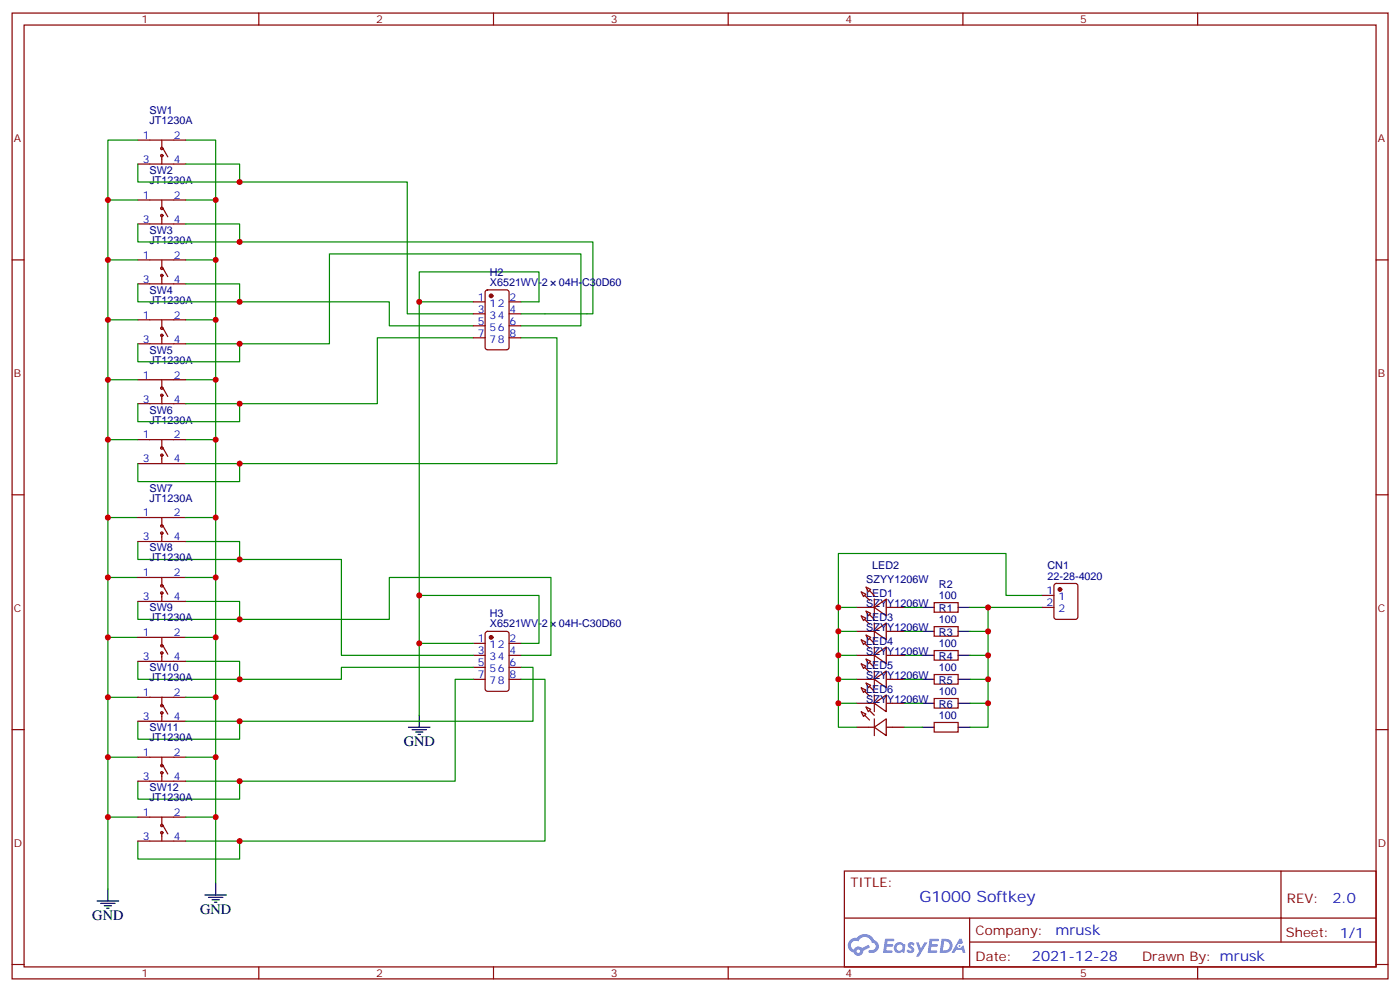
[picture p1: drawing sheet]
<svg xmlns="http://www.w3.org/2000/svg" width="412mm" height="292mm" viewBox="0 0 412 292" stroke-linecap="round" stroke-linejoin="round" font-family="sans-serif">
<g fill="none" stroke="#870000" stroke-width=".35">
<path d="M3.6 3.8h405.3v284.4h-405.3zM7.1 7.4h398.3v277.3h-398.3zM76.2 3.8v3.6M145.4 3.8v3.6M214.5 3.8v3.6M283.7 3.8v3.6M352.8 3.8v3.6M3.6 76.5h3.5M405.4 76.5h3.5M3.6 145.7h3.5M405.4 145.7h3.5M3.6 214.8h3.5"/>
<path d="M405.4 214.8h3.5M248.7 256.4h156.7v28.3h-156.7zM377.4 256.5v20.8M248.8 270.3h156.4M285.7 277.3h119.5M285.7 270.3v14.1M3.6 284h3.5M76.2 284.7v3.5M145.4 284.7v3.5M214.5 284.7v3.5M283.7 284.7v3.5M352.8 284.7v3.5"/>
<path d="M405.4 284h3.5"/>
</g>
<g fill="#5487ff">
<path d="M267.7 277.6a1.22 1.22 0 0 1 1.7 .3l-.3 .6a.47 .47 0 0 0-.4-.5 .47 .47 0 0 0-.5 .2l.2 .3a1.14 1.14 0 0 1 .7 1.7 1.14 1.14 0 0 1-1.9 0l-.2-.2 .5-.5 .7 .4a.29 .29 0 0 0 .4-.3 .29 .29 0 0 0-.3-.3 1.04 1.04 0 0 1-.6-1.7z"/>
<path d="M260.7 276.4h2.4l.3 .1-.1 .5-1.8 .1-.2 .9h1.6l.3 .3-.4 .4h-1.6l-.1 1.1h1.7l.2 .4-.2 .3h-2.7z"/>
<path d="M273.9 276.4h2.3l.4 .1-.2 .5-1.8 .1-.1 .9h1.5l.3 .3-.4 .4h-1.5l-.2 1.1h1.7l.2 .4-.2 .3h-2.6z"/>
<path d="M282.6 276.4h.7l.4 1.2-.6 .3a.69 .69 0 0 0-1.1 .3 .69 .69 0 0 0 .5 1 .69 .69 0 0 0 .9-.6l.4-.3 .6 2.2h-.8l-.2-.9h-1.7l-.5 .9h-.9z"/>
<path d="M269.9 277.4h.7l.7 1.9 1.1-1.9h.8l-2.5 4.2h-.9l1-1.5z"/>
<path d="M277.4 276.4l-.6 4.1h1.4a2.11 2.11 0 0 0 2.4-2.1 2.11 2.11 0 0 0-2.5-2zM278.1 277.1a1.39 1.39 0 0 1 1.7 1.4 1.39 1.39 0 0 1-1.8 1.3h-.2z"/>
<path d="M263.7 278a1.54 1.54 0 0 0 0 2.1 1.54 1.54 0 0 0 2.1 .2l.6 .2 .3-2.3-.1-.2-.5-.1a1.49 1.49 0 0 0-2.4 .1zM264 279a.95 .95 0 0 1 1.9 0 .95 .95 0 0 1-1.9 0z"/>
<path d="M250.4 276.7a2.18 2.18 0 0 0 1.1 3.8 1.44 1.44 0 0 0 1.7 .9 1.44 1.44 0 0 0 1.1-1.5l2-1-.4-.7-1.9 .9a1.47 1.47 0 0 0-2.5 .5 1.39 1.39 0 0 1-.6-2 1.39 1.39 0 0 1 2-.5 2.12 2.12 0 0 1 2.1-1.3 2.12 2.12 0 0 1 1.9 1.7 1.14 1.14 0 0 1 1.1 1.4 1.14 1.14 0 0 1-1.6 .8 .43 .43 0 0 0-.6 .3 .43 .43 0 0 0 .4 .5 1.98 1.98 0 0 0 2.6-1.2 1.98 1.98 0 0 0-1.3-2.5 3.1 3.1 0 0 0-5.2-.7l-.9 .1zM252.3 280a.55 .55 0 0 1 1.1 0 .55 .55 0 0 1-1.1 0z"/>
<circle cx="282.7" cy="278.5" r=".26"/>
</g>
<g fill="none" stroke="#008700" stroke-width=".35">
<path d="M31.8 58.9h8.8M40.6 48.3v5.3h30v-5.3h-15.9M40.6 41.2h-8.8v111.2M54.7 41.2h8.8v35.3M54.7 58.9h8.8M70.6 53.6h49.4v38.8h19.4M31.8 76.5h8.8M40.6 65.9v5.3h134.1v21.2h-21.2M54.7 76.5h8.8v75.9M54.7 65.9h15.9v5.3M31.8 94.2h8.8M40.6 83.6v5.3h30v-5.3h-15.9"/>
<path d="M54.7 94.2h8.8M70.6 88.9h44.1v7h24.7M123.5 88.9v-8.9h35.3v8.9h-5.3M139.4 88.9h-15.9v121.7M139.4 99.4h-28.2v19.5h-40.6M153.5 95.9h17.6v-21.1h-74.1v26.4h-42.3M153.5 99.4h10.6v37.1h-109.4M31.8 111.8h8.8M40.6 101.2v5.3h30v-5.3M40.6 118.9v5.2h30v-5.2h-15.9M54.7 111.8h8.8M31.8 129.4h8.8"/>
<path d="M40.6 136.5v5.3h30v-5.3M54.7 129.4h8.8M40.6 159.4v5.3h30v-5.3h-15.9M40.6 152.4h-8.8v109.3M54.7 152.4h8.8v35.2M31.8 170h8.8M40.6 177.1v5.3h30v-5.3h-15.9M54.7 170h8.8M70.6 164.7h30v28.2h38.8M123.5 175.3h35.3v14.1h-5.3M247 178.8h5.3M266.4 178.8h5.3"/>
<path d="M285.8 178.8h21.2M291.1 178.8v7.1h-5.3M307 175.3h-10.6v-12.4h-49.4v23h5.3M31.8 187.6h8.8M40.6 194.7v5.3h30v-5.3h-15.9M54.7 187.6h8.8v72.4M70.6 182.4h44.1v-12.4h47.6v22.9h-8.8M123.5 189.4h15.9M139.4 196.5h-38.8v3.5h-30M139.4 200h-5.3v30h-63.5M153.5 196.5h3.5v15.8h-86.4v5.3h-30v-5.3M153.5 200h7v47.6h-89.9"/>
<path d="M247 185.9v7h5.3M247 192.9v21.2h5.3M247 200h5.3M266.4 185.9h5.3M266.4 192.9h5.3M266.4 200h5.3M291.1 185.9v7h-5.3M291.1 192.9v7.1h-5.3M291.1 200v7h-5.3M31.8 205.3h8.8M54.7 205.3h8.8M54.7 212.3h15.9"/>
<path d="M247 207h5.3M266.4 207h5.3M266.4 214.1h5.3M291.1 207v7.1h-5.3M31.8 222.9h8.8M40.6 230v5.3h30v-5.3h-15.9M54.7 222.9h8.8M31.8 240.6h8.8M40.6 247.6v5.3h30v-5.3h-15.9M54.7 240.6h8.8"/>
</g>
<g fill="none" stroke="#870000" stroke-width=".35">
<path d="M40.6 58.9h14.1M40.6 41.2h14.1M40.6 48.3h14.1M47.7 41.2v2.5M47.7 45.8v2.5M47.7 58.9v2.4M48 43.7l1.4 2.5M40.6 76.5h14.1M40.6 65.9h14.1M47.7 63.5v2.4M47.7 76.5v2.5M48 79l1.4 2.5"/>
<path d="M48 61.3l1.4 2.5M40.6 94.2h14.1M40.6 83.6h14.1M47.7 81.1v2.5M47.7 94.2v2.4M47.7 98.7v2.5M48 96.6l1.4 2.5M139.4 88.9h3.5M139.4 99.4h3.5M139.4 92.4h3.5M139.4 95.9h3.5M143.1 85.5l.5-.2h5.7l.6 .5 .1 16.5-.5 .6-5.9 .1-.6-.5-.1-16.5z"/>
<path d="M150 88.9h3.5M150 99.4h3.5M150 92.4h3.5M150 95.9h3.5M40.6 111.8h14.1M40.6 118.9h14.1M40.6 101.2h14.1M47.7 111.8v2.5M47.7 116.4v2.5M48 114.3l1.4 2.4M40.6 129.4h14.1M40.6 136.5h14.1"/>
<path d="M47.7 129.4v2.5M47.7 134v2.5M48 131.9l1.4 2.5M40.6 152.4h14.1M40.6 159.4h14.1M47.7 152.4v2.4M47.7 157v2.4M48 154.8l1.4 2.5M40.6 170h14.1M40.6 177.1h14.1M47.7 170v2.5M47.7 174.6v2.5"/>
<path d="M48 172.5l1.4 2.4M252.3 178.8h5.3M253.7 174.2l1.4 .7-.7 .7zM255.1 179.9l1.4 .7-.7 .7zM255.1 172.8l1.4 .7-.7 .7zM257.6 178.8l3.5-2.4v4.9zM257.6 176.4v4.9M261.1 178.8h5.3M275.2 177.4h7.1v2.8h-7.1zM307 175.3h3.5M307 178.8h3.5M310.7 172l.5-.2h5.6l.7 .4v9.4l-.4 .7-5.9 .1-.7-.5v-9.4z"/>
<path d="M40.6 187.6h14.1M40.6 194.7h14.1M47.7 187.6v2.5M47.7 192.2v2.5M48 190.1l1.4 2.5M139.4 192.9h3.5M139.4 200h3.5M139.4 189.4h3.5M139.4 196.5h3.5M143.1 186.1l.5-.2h5.7l.6 .4 .1 16.5-.5 .7h-5.9l-.6-.4-.1-16.5zM150 192.9h3.5M150 200h3.5"/>
<path d="M150 189.4h3.5M150 196.5h3.5M252.3 185.9h5.3M252.3 192.9h5.3M252.3 200h5.3M253.7 181.3l1.4 .7-.7 .7zM253.7 188.3l1.4 .8-.7 .7zM253.7 195.4l1.4 .7-.7 .7zM255.1 186.9l1.4 .7-.7 .7zM255.1 194l1.4 .7-.7 .7zM257.6 185.9l3.5-2.5v4.9zM257.6 192.9l3.5-2.4v4.9z"/>
<path d="M257.6 200l3.5-2.5v5zM257.6 183.4v4.9M257.6 190.5v4.9M257.6 197.5v5M261.1 185.9h5.3M261.1 192.9h5.3M261.1 200h5.3M275.2 184.5h7.1v2.8h-7.1zM275.2 191.5h7.1v2.8h-7.1zM275.2 198.6h7.1v2.8h-7.1zM40.6 205.3h14.1M40.6 212.3h14.1"/>
<path d="M47.7 205.3v2.5M47.7 209.9v2.4M48 207.8l1.4 2.4M252.3 207h5.3M252.3 214.1h5.3M253.7 202.5l1.4 .7-.7 .7zM253.7 209.5l1.4 .7-.7 .7zM255.1 201l1.4 .8-.7 .7zM255.1 208.1l1.4 .7-.7 .7zM257.6 207l3.5-2.4v4.9zM257.6 214.1l3.5-2.5v5zM257.6 204.6v4.9"/>
<path d="M257.6 211.6v5M261.1 207h5.3M261.1 214.1h5.3M275.2 205.6h7.1v2.9h-7.1zM275.2 212.7h7.1v2.8h-7.1zM40.6 222.9h14.1M40.6 230h14.1M47.7 222.9v2.5M47.7 227.5v2.5M48 225.4l1.4 2.5M40.6 240.6h14.1M40.6 247.6h14.1"/>
<path d="M47.7 240.6v2.4M47.7 245.1v2.5M48 243l1.4 2.5"/>
<circle cx="47.7" cy="43.7" r=".35"/>
<circle cx="47.7" cy="45.8" r=".35"/>
<circle cx="47.7" cy="61.3" r=".35"/>
<circle cx="47.7" cy="63.5" r=".35"/>
<circle cx="47.7" cy="79" r=".35"/>
<circle cx="47.7" cy="98.7" r=".35"/>
<circle cx="47.7" cy="81.1" r=".35"/>
<circle cx="47.7" cy="96.6" r=".35"/>
<circle cx="47.7" cy="114.3" r=".35"/>
<circle cx="47.7" cy="116.4" r=".35"/>
<circle cx="47.7" cy="131.9" r=".35"/>
<circle cx="47.7" cy="134" r=".35"/>
<circle cx="47.7" cy="157" r=".35"/>
<circle cx="47.7" cy="154.8" r=".35"/>
<circle cx="47.7" cy="174.6" r=".35"/>
<circle cx="47.7" cy="172.5" r=".35"/>
<circle cx="47.7" cy="192.2" r=".35"/>
<circle cx="47.7" cy="190.1" r=".35"/>
<circle cx="47.7" cy="207.8" r=".35"/>
<circle cx="47.7" cy="209.9" r=".35"/>
<circle cx="47.7" cy="227.5" r=".35"/>
<circle cx="47.7" cy="225.4" r=".35"/>
<circle cx="47.7" cy="245.1" r=".35"/>
<circle cx="47.7" cy="243" r=".35"/>
</g>
<g fill="none" stroke="#000" stroke-width=".35">
<path d="M271.7 178.8h3.5M282.3 178.8h3.5M271.7 185.9h3.5M271.7 192.9h3.5M271.7 200h3.5M282.3 185.9h3.5M282.3 192.9h3.5M282.3 200h3.5M120.3 214.1h6.4M121.4 214.8h4.2M122.4 215.5h2.2M123.2 216.2h.7"/>
<path d="M123.5 210.6v3.5M271.7 214.1h3.5M271.7 207h3.5M282.3 214.1h3.5M282.3 207h3.5M63.5 260v3.5M28.6 265.3h6.4M29.7 266h4.2M30.7 266.7h2.1M31.4 267.4h.7M31.8 261.7v3.6M60.4 263.5h6.3"/>
<path d="M61.4 264.2h4.3M62.5 264.9h2.1M63.2 265.6h.7"/>
</g>
<g fill="#870000" stroke="#870000" stroke-width=".35">
<path d="M254.7 182.4l1.5 1.4z"/>
<path d="M256.2 180.9l1.4 1.5z"/>
<path d="M254.7 175.3l1.5 1.4z"/>
<path d="M256.2 173.9l1.4 1.4z"/>
<path d="M254.7 189.4l1.5 1.4z"/>
<path d="M256.2 188l1.4 1.4z"/>
<path d="M254.7 196.5l1.5 1.4z"/>
<path d="M256.2 195.1l1.4 1.4z"/>
<path d="M254.7 203.5l1.5 1.4z"/>
<path d="M256.2 202.1l1.4 1.4z"/>
<path d="M254.7 210.6l1.5 1.4z"/>
<path d="M256.2 209.2l1.4 1.4z"/>
<circle cx="312.2" cy="173.5" r=".53"/>
<circle cx="144.7" cy="87.1" r=".53"/>
<circle cx="144.7" cy="187.6" r=".53"/>
</g>
<g fill="#c00">
<circle cx="63.5" cy="129.4" r=".88"/>
<circle cx="63.5" cy="111.8" r=".88"/>
<circle cx="63.5" cy="94.2" r=".88"/>
<circle cx="63.5" cy="58.9" r=".88"/>
<circle cx="63.5" cy="76.5" r=".88"/>
<circle cx="70.6" cy="101.2" r=".88"/>
<circle cx="70.6" cy="71.2" r=".88"/>
<circle cx="70.6" cy="88.9" r=".88"/>
<circle cx="70.6" cy="118.9" r=".88"/>
<circle cx="70.6" cy="53.6" r=".88"/>
<circle cx="291.1" cy="178.8" r=".88"/>
<circle cx="247" cy="178.8" r=".88"/>
<circle cx="31.8" cy="170" r=".88"/>
<circle cx="31.8" cy="187.6" r=".88"/>
<circle cx="31.8" cy="205.3" r=".88"/>
<circle cx="31.8" cy="222.9" r=".88"/>
<circle cx="31.8" cy="240.6" r=".88"/>
<circle cx="63.5" cy="187.6" r=".88"/>
<circle cx="63.5" cy="170" r=".88"/>
<circle cx="63.5" cy="205.3" r=".88"/>
<circle cx="63.5" cy="222.9" r=".88"/>
<circle cx="63.5" cy="240.6" r=".88"/>
<circle cx="70.6" cy="136.5" r=".88"/>
<circle cx="70.6" cy="212.3" r=".88"/>
<circle cx="123.5" cy="88.9" r=".88"/>
<circle cx="291.1" cy="185.9" r=".88"/>
<circle cx="247" cy="185.9" r=".88"/>
<circle cx="291.1" cy="192.9" r=".88"/>
<circle cx="291.1" cy="200" r=".88"/>
<circle cx="291.1" cy="207" r=".88"/>
<circle cx="247" cy="192.9" r=".88"/>
<circle cx="247" cy="200" r=".88"/>
<circle cx="247" cy="207" r=".88"/>
<circle cx="31.8" cy="152.4" r=".88"/>
<circle cx="31.8" cy="129.4" r=".88"/>
<circle cx="31.8" cy="111.8" r=".88"/>
<circle cx="31.8" cy="94.2" r=".88"/>
<circle cx="31.8" cy="76.5" r=".88"/>
<circle cx="31.8" cy="58.9" r=".88"/>
<circle cx="63.5" cy="152.4" r=".88"/>
<circle cx="70.6" cy="164.7" r=".88"/>
<circle cx="123.5" cy="175.3" r=".88"/>
<circle cx="123.5" cy="189.4" r=".88"/>
<circle cx="70.6" cy="182.4" r=".88"/>
<circle cx="70.6" cy="200" r=".88"/>
<circle cx="70.6" cy="230" r=".88"/>
<circle cx="70.6" cy="247.6" r=".88"/>
</g>
<text font-size="4.6" fill="#00f" x="270.8" y="265.5">G1000 Softkey</text>
<g font-size="4.2">
<text x="118.9" y="219.7">GND</text>
<text x="58.9" y="269.1">GND</text>
<text x="27.2" y="270.9">GND</text>
</g>
<g font-size="4.2" fill="#00f">
<text x="392.5" y="265.7">2.0</text>
<text x="310.9" y="275.3">mrusk</text>
<text x="304" y="283.1">2021-12-28</text>
</g>
<g font-size="3.9" fill="#800">
<text x="250.5" y="261">TITLE:</text>
<text x="379.1" y="265.7">REV:</text>
<text x="287.4" y="275.2">Company:</text>
<text x="378.8" y="275.8">Sheet: 1/1</text>
<text x="287.4" y="282.9">Date:</text>
<text x="336.5" y="283">Drawn By: mrusk</text>
</g>
<g font-size="3.2" fill="#800">
<text x="41.7" y="6.8">1</text>
<text x="110.8" y="6.8">2</text>
<text x="180" y="6.8">3</text>
<text x="249.1" y="6.8">4</text>
<text x="318.2" y="6.8">5</text>
<text x="4.1" y="41.9">A</text>
<text x="405.9" y="41.9">A</text>
<text x="4.1" y="111.1">B</text>
<text x="405.9" y="111.1">B</text>
<text x="4.1" y="180.2">C</text>
<text x="405.9" y="180.2">C</text>
<text x="4.1" y="249.4">D</text>
<text x="405.9" y="249.4">D</text>
<text x="41.7" y="287.7">1</text>
<text x="110.8" y="287.7">2</text>
<text x="180" y="287.7">3</text>
<text x="249.1" y="287.7">4</text>
<text x="318.2" y="287.7">5</text>
</g>
<g font-size="3.2" fill="#000080">
<text x="44.1" y="33.6">SW1</text>
<text x="44.1" y="36.5">JT1230A</text>
<text x="44.1" y="51.2">SW2</text>
<text x="44.1" y="54.2">JT1230A</text>
<text x="44.1" y="71.8">JT1230A</text>
<text x="44.1" y="68.9">SW3</text>
<text x="144.3" y="81.2">H2</text>
<text x="44.1" y="89.5">JT1230A</text>
<text x="44.1" y="86.5">SW4</text>
<text x="144.3" y="84.2">X6521WV-2</text>
<text x="164.6" y="84.2">04H-C30D60</text>
<text x="44.1" y="107.1">JT1230A</text>
<text x="44.1" y="104.2">SW5</text>
<text x="44.1" y="124.7">JT1230A</text>
<text x="44.1" y="121.8">SW6</text>
<text x="44.1" y="147.7">JT1230A</text>
<text x="44.1" y="144.7">SW7</text>
<text x="44.1" y="165.3">JT1230A</text>
<text x="44.1" y="162.4">SW8</text>
<text x="257" y="167.7">LED2</text>
<text x="308.6" y="167.5">CN1</text>
<text x="255.2" y="171.8">SZYY1206W</text>
<text x="276.6" y="173.2">R2</text>
<text x="308.6" y="170.6">22-28-4020</text>
<text x="44.1" y="180">SW9</text>
<text x="255.2" y="178.8">SZYY1206W</text>
<text x="255.2" y="175.7">LED1</text>
<text x="276.6" y="176.4">100</text>
<text x="44.1" y="182.9">JT1230A</text>
<text x="144.3" y="184.7">X6521WV-2</text>
<text x="144.3" y="181.8">H3</text>
<text x="164.6" y="184.7">04H-C30D60</text>
<text x="255.2" y="185.9">SZYY1206W</text>
<text x="255.2" y="182.8">LED3</text>
<text x="276.6" y="183.4">100</text>
<text x="276.6" y="180.3">R1</text>
<text x="255.2" y="189.8">LED4</text>
<text x="276.6" y="190.5">100</text>
<text x="276.6" y="187.3">R3</text>
<text x="44.1" y="197.6">SW10</text>
<text x="255.2" y="192.9">SZYY1206W</text>
<text x="255.2" y="196.9">LED5</text>
<text x="276.6" y="197.5">100</text>
<text x="276.6" y="194.4">R4</text>
<text x="44.1" y="200.6">JT1230A</text>
<text x="255.2" y="200">SZYY1206W</text>
<text x="255.2" y="203.9">LED6</text>
<text x="276.6" y="201.5">R5</text>
<text x="255.2" y="207">SZYY1206W</text>
<text x="276.6" y="204.6">100</text>
<text x="276.6" y="208.5">R6</text>
<text x="44.1" y="215.3">SW11</text>
<text x="276.6" y="211.6">100</text>
<text x="44.1" y="218.2">JT1230A</text>
<text x="44.1" y="232.9">SW12</text>
<text x="44.1" y="235.9">JT1230A</text>
</g>
<g font-size="3.2" fill="#00f">
<text x="42.1" y="40.9">1</text>
<text x="51.2" y="40.9">2</text>
<text x="42.1" y="47.9">3</text>
<text x="51.2" y="47.9">4</text>
<text x="42.1" y="58.5">1</text>
<text x="51.2" y="58.5">2</text>
<text x="42.1" y="65.6">3</text>
<text x="51.2" y="65.6">4</text>
<text x="42.1" y="76.2">1</text>
<text x="51.2" y="76.2">2</text>
<text x="42.1" y="83.2">3</text>
<text x="51.2" y="83.2">4</text>
<text x="140.7" y="88.5">1</text>
<text x="150.1" y="88.5">2</text>
<text x="42.1" y="93.8">1</text>
<text x="51.2" y="93.8">2</text>
<text x="140.7" y="92">3</text>
<text x="140.7" y="95.6">5</text>
<text x="144.2" y="90.3">12</text>
<text x="144.2" y="93.8">34</text>
<text x="150.1" y="95.6">6</text>
<text x="150.1" y="92">4</text>
<text x="42.1" y="100.9">3</text>
<text x="51.2" y="100.9">4</text>
<text x="140.7" y="99.1">7</text>
<text x="144.2" y="97.3">56</text>
<text x="144.2" y="100.9">78</text>
<text x="150.1" y="99.1">8</text>
<text x="42.1" y="111.4">1</text>
<text x="51.2" y="111.4">2</text>
<text x="42.1" y="118.5">3</text>
<text x="51.2" y="118.5">4</text>
<text x="42.1" y="129.1">1</text>
<text x="51.2" y="129.1">2</text>
<text x="42.1" y="136.1">3</text>
<text x="51.2" y="136.1">4</text>
<text x="42.1" y="152">1</text>
<text x="51.2" y="152">2</text>
<text x="42.1" y="159.1">3</text>
<text x="51.2" y="159.1">4</text>
<text x="42.1" y="169.7">1</text>
<text x="51.2" y="169.7">2</text>
<text x="42.1" y="176.7">3</text>
<text x="51.2" y="176.7">4</text>
<text x="308.3" y="174.9">1</text>
<text x="308.3" y="178.5">2</text>
<text x="311.8" y="176.7">1</text>
<text x="311.8" y="180.2">2</text>
<text x="42.1" y="187.3">1</text>
<text x="51.2" y="187.3">2</text>
<text x="140.7" y="189.1">1</text>
<text x="144.2" y="190.8">12</text>
<text x="150.1" y="189.1">2</text>
<text x="42.1" y="194.3">3</text>
<text x="51.2" y="194.3">4</text>
<text x="140.7" y="192.6">3</text>
<text x="140.7" y="196.1">5</text>
<text x="144.2" y="194.3">34</text>
<text x="144.2" y="197.9">56</text>
<text x="150.1" y="196.1">6</text>
<text x="150.1" y="192.6">4</text>
<text x="140.7" y="199.6">7</text>
<text x="144.2" y="201.4">78</text>
<text x="150.1" y="199.6">8</text>
<text x="42.1" y="204.9">1</text>
<text x="51.2" y="204.9">2</text>
<text x="42.1" y="212">3</text>
<text x="51.2" y="212">4</text>
<text x="42.1" y="222.6">1</text>
<text x="51.2" y="222.6">2</text>
<text x="42.1" y="229.6">3</text>
<text x="51.2" y="229.6">4</text>
<text x="42.1" y="240.2">1</text>
<text x="51.2" y="240.2">2</text>
<text x="42.1" y="247.3">3</text>
<text x="51.2" y="247.3">4</text>
</g>
</svg>
